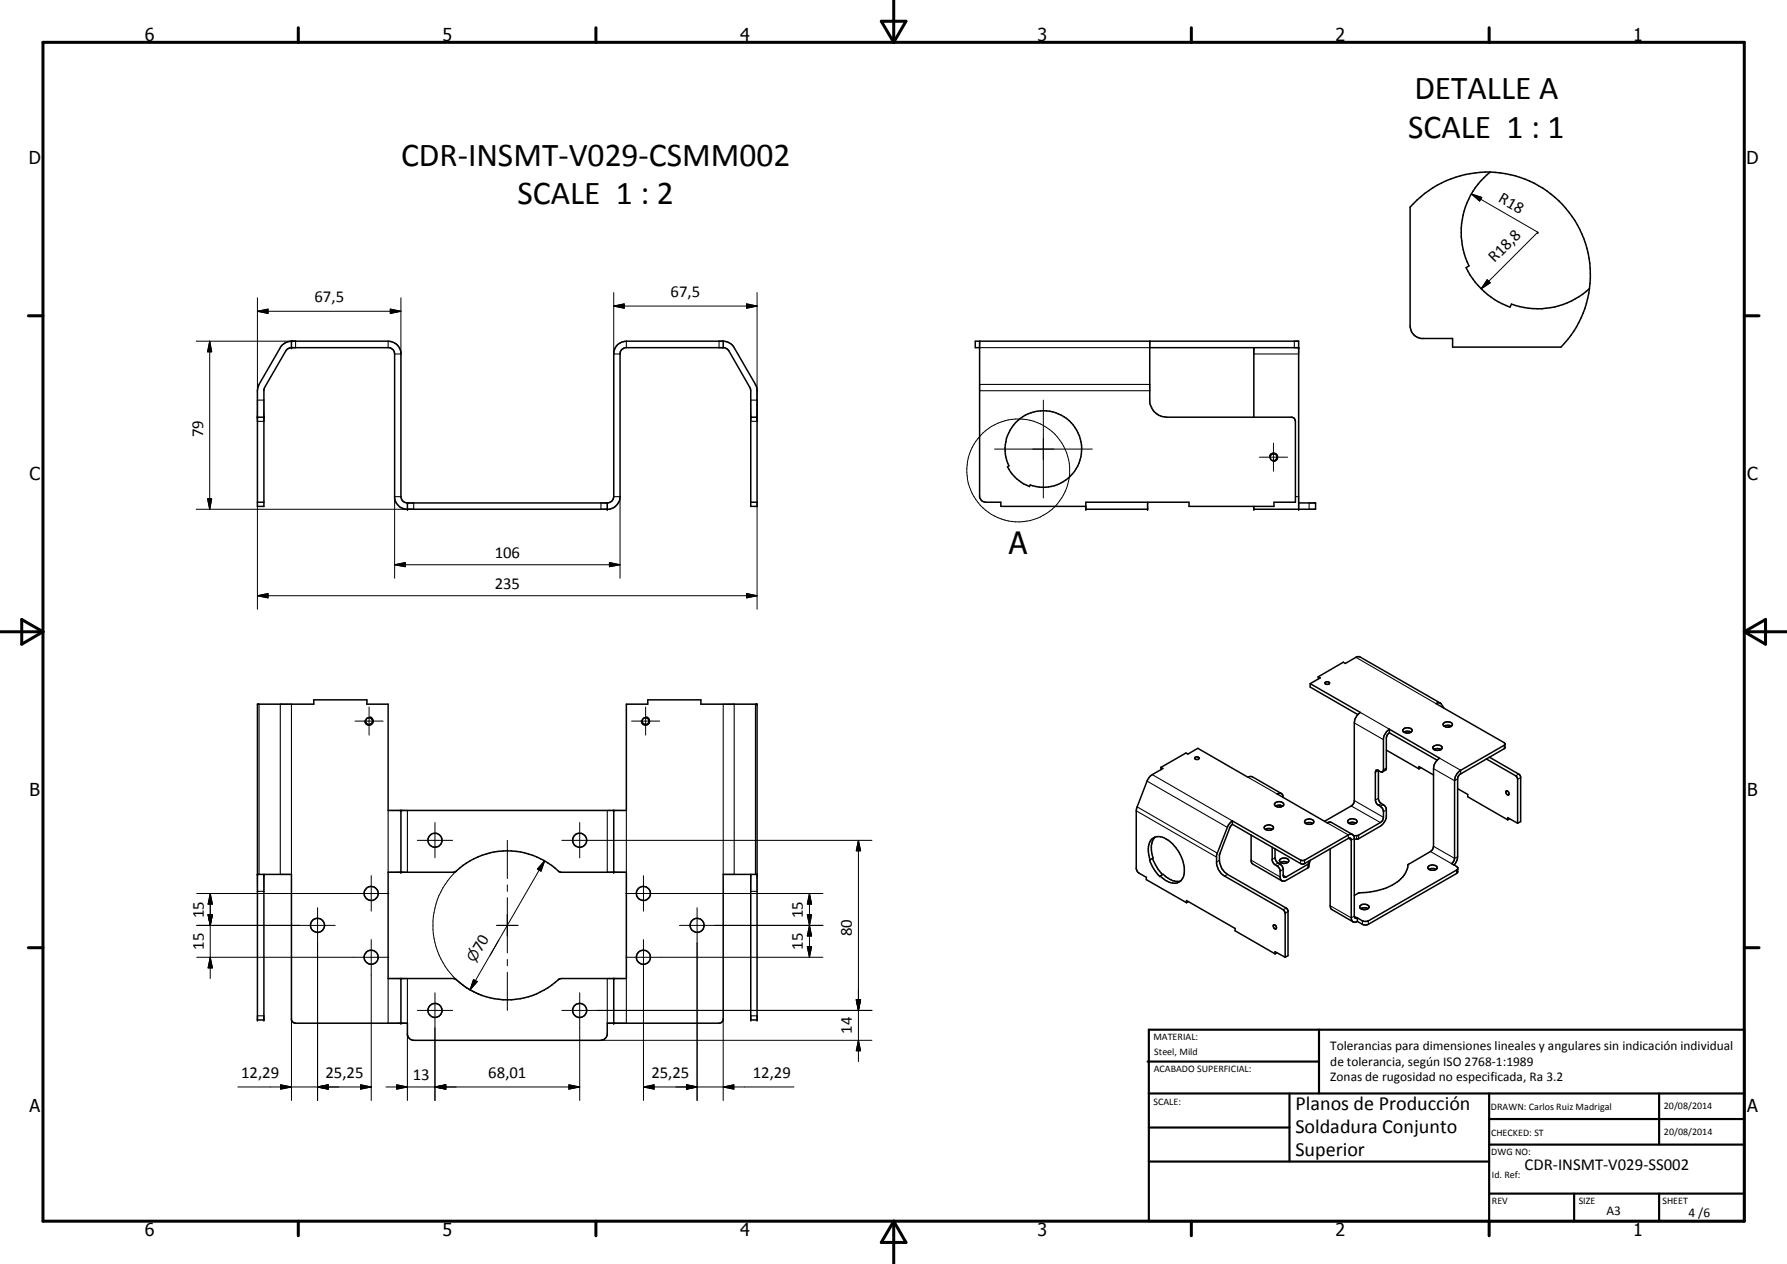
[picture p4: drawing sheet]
<svg xmlns="http://www.w3.org/2000/svg" width="420mm" height="297mm" viewBox="0 0 420 297" stroke-linecap="round" stroke-linejoin="round" font-family="sans-serif">
<g fill="none" stroke="#000" stroke-width=".35">
<path d="M350.4 40.4a24.5 24.5 0 0 0-18.9 8.3v27.9a3 3 0 0 0 2.7 2.9h7.3v2.1h25.5a24.2 24.2 0 0 0 6.7-13.8M350.4 40.4a24.2 24.2 0 0 1 23.3 27.4M350.4 40.4a18 18 0 0 0-5 22.1l-.7 .4a18.7 18.7 0 0 0 10.3 9.3l.4-.7a18 18 0 0 0 18.3-3.7M60.5 98h1.5M68.5 80.2a3.1 3.1 0 0 0-2.6 1.5l-5 8.6-.3 1.1-.1 27.6h1.5v-27.4l5.4-9.4 .9-.5 23.6 .1a1.49 1.49 0 0 1 .9 1.4v33.9a3.2 3.2 0 0 0 2.6 2.6h47.8a3 3 0 0 0 2.6-3v-33.5a1.51 1.51 0 0 1 1.2-1.5h23.3l.9 .5 5.2 9.1 .1 27.7h1.5v-27.6l-.4-1.1-5-8.6a3.1 3.1 0 0 0-2.6-1.5M68.5 80.2h22.8a3 3 0 0 1 3 2.6v33.9a1.52 1.52 0 0 0 1.5 1.5M68.5 80.2v1.5M170 80.2h-22.7a3 3 0 0 0-3 2.6v33.9a1.52 1.52 0 0 1-1.5 1.5M170 80.2v1.5M176.5 98h1.5M230.3 81.7h-1v-1.5h76v39.5M230.3 80.2v36.6a1.49 1.49 0 0 0 1.5 1.2h3.5v1h20"/>
<path d="M238.8 99.3a9 9 0 0 1 15.3 4.2 9 9 0 0 1-11.9 10.5l-.1 .3a9.5 9.5 0 0 1-5.2-4.6l.3-.2a9.1 9.1 0 0 1 1.6-10.2zM270.3 80.2v14.3a4.1 4.1 0 0 0 4 3.5l29.7 .1a.87 .87 0 0 1 .6 .9v19h-5.1v1h-19.9v-1h-24.3v1.7h14.5v-1.7M270.3 81.7h35M294.8 81.7v16.3M60.5 118h1.5M95.8 118.2h47M95.8 118.2v1.5M142.8 118.2v1.5M176.5 118h1.5M305.3 118.2h4v1.5h-14.5v-.7M310 159l.4 .3-2.4 1.4M310 159l5.8-3.4 .5 .3 2.7-1.6h.6l19.1 10.9"/>
<path d="M310 159v.6M280.9 178.1a.63 .63 0 0 1 1.1 .1l-.2 .2-.5 .1-.4-.2zM308 160.7l11.9 6.7-.8 .7a2.68 2.68 0 0 0-.7 1.8v18.4l-.1 .5-.6 .6-6.3 3.6M308 160.7v.8l11.3 6.4M311.6 160.4a.59 .59 0 0 1 1 .2l-.2 .2h-.5l-.3-.1zM326 176.3l7.6 4.4M326.7 172.2l-.5 .4-.2 .8v7.2l-.2 .4-.7 .4M326.7 171.4a3.6 3.6 0 0 0-1.4 2.1v7.4l-.3 .5h-.4l-.5-.3M326.7 171.4v.8M326.7 171.4l11.8 6.8a3 3 0 0 0-1.5 2.4v18.7l-.2 .4-.5 .4-5.2 3a6.3 6.3 0 0 1-3.8 4.9 22.5 22.5 0 0 1-8 1.9l-.9 .5M326.7 172.2l11.2 6.4M329.8 171.5a1.36 1.36 0 0 1 2.2 .1 1.23 1.23 0 0 1-1.1 .7 1.23 1.23 0 0 1-1.1-.7z"/>
<path d="M330.1 172.1a1.47 1.47 0 0 1 1.7 0M337 175.4a1.4 1.4 0 0 1 2.1 .3 1.25 1.25 0 0 1-2.2 0zM337.1 176.1l.9-.2 .8 .2M339.4 170a1.28 1.28 0 0 1 2.1 .3 1.16 1.16 0 0 1-1.2 .7 1.16 1.16 0 0 1-1-.9zM339.5 166.5l-.8-1.2-.6-.2-.5 .3 16.3 9.4v1l-.2 .1-10.5 6-.4 .6-.1 .4v18.4l-.3 1.2-.5 .8M339.5 170.7a1.54 1.54 0 0 1 1.7 0M340.7 170.5v.4M349.5 178.4l6.9 3.9 .4 .5v10.7M350.2 177.9l6.9 4 .4 .5v10.7l-.7 .4M353.9 174.9l-10.5 6.1-.5 .4-.7 1.1-.2 1v18.2l-.2 .6-.5 .6 1.4 .9v1.3l-21.1 12.2h-1.1l-1.4-.8M94.3 190.5v14.5M144.3 190.5v14.5"/>
<path d="M271.6 196.7a4.6 4.6 0 0 0-.5 4.9l-.7 .5M273 180.3l5.8-3.3 .5 .2 2.3-1.3 11.8 6.8 .7-.2h.4l6.8 4M273 180.3l.4 .3-2.7 1.6-.9 1.1-2.6 6.6v14.3l.3 .8 2 1.2v.5l9.5 5.4M273 180.3v.6M289.8 193.7l16.3 9.4 .6-.2 10.3-5.9h.6l.1 .3v18.4a.88 .88 0 0 0 .4 .9 .88 .88 0 0 0 1-.1M289.8 192.9l16.3 9.3 .6-.1 10.3-5.9a.8 .8 0 0 1 1.1 0M289.8 193.7l-.6 .8-2.4 6a4.6 4.6 0 0 0 1.3 4.6l14.4 8.4 .3 .5v10.6l-.6 .4M289.8 192.9l-1.1 1.2-2.7 7a5.1 5.1 0 0 0 .5 3.2l.6 .9 .8 .7 13.8 7.9 .3 .4 .2 .3v10.5M289.8 192.9v.8M294.2 196.2v6.2l.1 .4 7.1 4.2M297.5 194.9l.6-.2 1.1 .2M297.5 194.1a1.29 1.29 0 0 1 1.9 .5 1.32 1.32 0 0 1-2.1 0v-.3z"/>
<path d="M299.1 199.1v3.1a2.41 2.41 0 0 0 1.5 1.6l.4 .7 .1 2.1a.82 .82 0 0 0 1.3 .3l5.2-3 .5-1.7M299.7 188.8a1.26 1.26 0 0 1 2.1 .3 1.32 1.32 0 0 1-2.1 0zM299.8 199.5v2.1a1.88 1.88 0 0 0 1.3 1.6l.5 .7 .1 1.9 .3 .4h.2l5.4-3.1 .2-.7M300 199.6l-.2 .1M301 189.2v.5M301 189.2l.6 .2M301 189.2l-1.1 .2M301.7 187.4l-.1-.5a.74 .74 0 0 0-.8-.5l-.5 .2 11.8 6.8 .6-.2 .4 .1 4.9 2.8M306.9 192.8a1.25 1.25 0 0 1 2 .4 1.28 1.28 0 0 1-2.2-.1zM307 193.5l.6-.2 1 .2M312.7 199.5l.1 13.8 .4 .5 4.9 2.8M317 192.7a1.3 1.3 0 0 1 2.1 .4 1.29 1.29 0 0 1-2.2-.1z"/>
<path d="M317.1 193.5l.9-.3 .8 .3M318.1 196.2l.3 .6v18.5l.2 .4h.5M324.1 181.1v6.7a1.93 1.93 0 0 0 1.3 1.4l.5 .7 .1 2.1-.7 1.5-.7 .6-5.2 3-1 .1M324.1 181.1l-.6-.1-.1 .5 .1 6.9a1.77 1.77 0 0 0 1.1 1.1 2.56 2.56 0 0 1 .6 3l-.6 .8-5.3 3-1 .1M333.6 180.7v-.6l3.4 2M334.1 180.4l-.5 .3M342.7 185.3l2.4 1.4v.5l9.4 5.5M354.1 185.9a.56 .56 0 0 1 .6 .3 .56 .56 0 0 1 0 .6 .66 .66 0 0 1-.6-.9zM354.5 192.7v-.5l2.3 1.3M355 192.4l-.5 .3M60.5 205.5h8v34.2l.6 .7 26.7 .1v2.7l.7 1 .8 .3 44.3-.1a1.52 1.52 0 0 0 1.2-1.2v-2.7h26.3l.7-.4 .2-.7v-33.9h8M62 205.5v34.2h-1.5v-74.2h13.3v-1h12.5v1h5v25h56v-25h5v-1h12.5v1h13.2v74.2h-1.5v-34.2"/>
<path d="M91.3 205l15.7-.1a17.7 17.7 0 0 1 24.6 0l15.7 .1v25h-15.7a17.7 17.7 0 0 1-24.6 0h-15.7zM270.4 202.1h-.1a9.8 9.8 0 0 0 2.4 3.9l.1-.1M270.4 202.1a5 5 0 0 1 .4-5 3.2 3.2 0 0 1 4.2 .6 8.7 8.7 0 0 1 3.3 8.2 2.39 2.39 0 0 1-3.4 1.4l-.9-.4-1.2-1M271 201.7l.2 .5a10 10 0 0 0 2.1 3.3M272.8 205.9l.7-.5 1.1 1a3.6 3.6 0 0 0 3 .7M279 212.1v-.5l11.4 6.6v.5l9.4 5.5M279.4 211.9l-.4 .2M299.4 217.4a.54 .54 0 0 1 .6 .2 .54 .54 0 0 1-.1 .7l-.4-.3zM300.9 202a1.28 1.28 0 0 1 2.1 .4 1.27 1.27 0 0 1-2.2-.2zM301.1 202.7l.8-.3 .9 .3M319.1 215.7v.8M319.8 212.9l.1-.2a1.37 1.37 0 0 1 2 .4 1.22 1.22 0 0 1-1.1 .7 1.22 1.22 0 0 1-1.1-.7z"/>
<path d="M319.9 213.5l.6-.2 1.1 .2M335.9 203.6a1.45 1.45 0 0 1 2 .2 1.22 1.22 0 0 1-1.1 .8 1.22 1.22 0 0 1-1.1-.7zM336 204.3l.6-.2 1 .2M342.8 204.1l-.3 .4-21.2 12a2.94 2.94 0 0 1-2.2-.8M94.3 230v10.5M144.3 230v10.5M299.8 224.2v-.6l2.4 1.4M300.3 223.9l-.5 .3"/>
<circle cx="299.4" cy="107.4" r=".82"/>
<circle cx="86.8" cy="169.4" r=".81"/>
<circle cx="151.8" cy="169.5" r=".8"/>
<circle cx="102.3" cy="197.4" r="1.65"/>
<circle cx="136.3" cy="197.5" r="1.64"/>
<circle cx="74.6" cy="217.5" r="1.66"/>
<circle cx="87.3" cy="209.9" r="1.64"/>
<circle cx="151.3" cy="210" r="1.65"/>
<circle cx="163.9" cy="217.4" r="1.64"/>
<circle cx="87.3" cy="224.9" r="1.64"/>
<circle cx="102.3" cy="237.5" r="1.65"/>
<circle cx="136.3" cy="237.5" r="1.65"/>
<circle cx="151.3" cy="224.9" r="1.64"/>
</g>
<g fill="#000">
<circle cx="60.5" cy="98" r=".18"/>
<circle cx="62" cy="98" r=".18"/>
<circle cx="68.5" cy="80.2" r=".18"/>
<circle cx="68.5" cy="81.7" r=".18"/>
<circle cx="176.5" cy="98" r=".18"/>
<circle cx="178" cy="98" r=".18"/>
<circle cx="294.8" cy="81.7" r=".18"/>
<circle cx="305.3" cy="81.7" r=".18"/>
<circle cx="95.8" cy="118.2" r=".18"/>
<circle cx="95.8" cy="119.7" r=".18"/>
<circle cx="142.8" cy="118.2" r=".18"/>
<circle cx="142.8" cy="119.7" r=".18"/>
<circle cx="255.3" cy="119.7" r=".18"/>
<circle cx="269.8" cy="119.7" r=".18"/>
<circle cx="294.8" cy="119.7" r=".18"/>
<circle cx="305.3" cy="119.7" r=".18"/>
<circle cx="178" cy="165.5" r=".18"/>
<circle cx="94.3" cy="190.5" r=".18"/>
<circle cx="144.3" cy="190.5" r=".18"/>
<circle cx="324.1" cy="181.1" r=".18"/>
<circle cx="60.5" cy="205.5" r=".18"/>
<circle cx="62" cy="205.5" r=".18"/>
<circle cx="94.3" cy="205" r=".18"/>
<circle cx="144.3" cy="205" r=".18"/>
<circle cx="176.5" cy="205.5" r=".18"/>
<circle cx="178" cy="205.5" r=".18"/>
<circle cx="60.5" cy="239.7" r=".18"/>
<circle cx="62" cy="239.7" r=".18"/>
<circle cx="94.3" cy="230" r=".18"/>
<circle cx="144.3" cy="230" r=".18"/>
<circle cx="176.5" cy="239.7" r=".18"/>
<circle cx="178" cy="239.7" r=".18"/>
<circle cx="94.3" cy="240.5" r=".18"/>
<circle cx="144.3" cy="240.5" r=".18"/>
</g>
<g fill="none" stroke="#000" stroke-width=".25">
<path d="M60.5 99h1.5M60.5 94h1.5M69.5 80.2v1.5M91.3 80.2v1.5M92.8 83.2h1.5M144.3 83.2h1.5M147.3 80.2v1.5M169.1 80.2v1.5M176.5 99h1.5M176.5 94h1.5M230.3 90.3h40M230.3 91.8h40"/>
<path d="M230.3 81.7h40M294.8 83.2h10.5M304.3 80.2v1.5M92.8 116.7h1.5M97.3 118.2v1.5M141.3 118.2v1.5M144.3 116.7h1.5M298.5 107.2a1 1 0 0 1 1.1-.7 1 1 0 0 1 .8 1.1 1 1 0 0 1-1.1 .8M304.6 116.7h.7M307.8 118.2v1.5M318.8 154.5l18.8 10.9M60.9 165.5v40"/>
<path d="M65.9 165.5v40M68.5 165.5v40M86.9 168.4a1 1 0 0 1 .9 1.2 1 1 0 0 1-1.2 .8 1 1 0 0 1-.8-1.1M152 168.4a1.01 1.01 0 0 1 .8 1.2 1.01 1.01 0 0 1-1.2 .8 1.01 1.01 0 0 1-.8-1.1M170 165.5v40M172.6 165.5v40M177.6 165.5v40M318.4 169.9l6.9 3.9M319.9 167.4l6.8 4M338.5 178.2l4.9 2.8v.9M353.7 175.1v.8M91.3 190.5v14.5"/>
<path d="M95.8 190.5v14.5M142.8 190.5v14.5M147.3 190.5v14.5M267.2 190.5l18.8 10.9M267.4 189.6l18.8 10.9M269.7 183.6l18.9 10.8M270.9 182l18.9 10.9M293.4 182.7l6.9 3.9M312.1 193.4l4.9 2.8v.8l.7 .4 .7-.4M317.7 189.4l6.9 3.9M318.4 188.1l6.9 4M319 196.4v.8"/>
<path d="M319.4 196.3v.8M324.1 181.1l-.7 .4M324.1 187.6l-.7 .4M324.8 188.8l-.7 .4M325.3 189.1l-.7 .4M326 180.5l-.7 .4M326 190.3l-.7 .5M337 198.9l5 2.8 .7-.4M337 180.6l5 2.9 .7-.5M357.1 181.9l-.7 .4M357.5 182.8l-.7 .3M60.5 209.5h1.5"/>
<path d="M176.5 209.5h1.5M286.7 202.2l-.7 .4M288.6 205.5l-.7 .4M294.2 202.1l6.8 4M299.8 201.6l-.7 .4M300.5 202.8l-.7 .4M301 203.1l-.7 .4M301.7 205.7l.7 .4M301.7 204.3l-.7 .4M302.4 213.4l-.7 .4M302.8 214.2l-.6 .4M305.8 202.1v.8"/>
<path d="M306.7 202.1v.8M307.5 203.1v.9M307.7 202.9v.8M312.7 212.9l5 2.8 .7-.4 .7 .4M320.3 216.4v.8M321.7 216.4v.8M336.3 200.1l5 2.8M342.5 204.5v.8M60.5 238.7h1.5M91.3 230v10.5M95.8 230v10.5M142.8 230v10.5"/>
<path d="M147.3 230v10.5M176.5 238.7h1.5"/>
</g>
<g fill="none" stroke="#000" stroke-width=".71">
<path d="M10.1 9.9h400v277.1h-400zM70.1 6.5v3.4M140.1 6.5v3.4M207.2 5h5.8l-2.9 4.9zM210.1 0v9.9M280.1 6.5v3.4M350.1 6.5v3.4M6.7 74.2h3.4M410.1 74.2h3.5M.1 148.5h10M5.1 145.6l5 2.9-5 2.9zM410.1 148.5h10"/>
<path d="M410.1 148.5l5-2.9v5.8zM6.7 222.7h3.4M410.1 222.7h3.5M70.1 287v3.4M140.1 287v3.4M210.1 287v10M210.1 287l2.9 5h-5.8zM280.1 287v3.4M350.1 287v3.4"/>
</g>
<g fill="none" stroke="#000" stroke-width=".51">
<path d="M269.8 249.5h40.3M270.1 242h140v45h-140zM270.1 257h140M303.2 257v16M310.1 242v15M350.1 257v30M390.1 257v12M270.1 265h33.1M270.1 273h80M350.1 269h60M350.1 263h60M350.1 280.5h60"/>
<path d="M370.1 280.5v6.5M390.1 280.5v6.5"/>
</g>
<g fill="none" stroke="#000" stroke-width=".24">
<path d="M346 45.6l2.4 .8-.5 .8zM346 45.6l15.6 9M361.6 54.6h.1M361.6 54.6l-13.3 13.3M60.5 73.2l2.5-.6v1.1zM60.5 70v29M60.5 73.2h33.8M91.8 72.6l2.5 .6-2.5 .5zM94.3 70v13.2M144.3 71.9l2.5-.5v1zM144.3 71.9h33.7M144.3 68.7v14.5"/>
<path d="M175.5 71.4l2.5 .5-2.5 .5zM178 68.7v30.3M349.7 65.7l.7 .8-2.1 1.4zM46.1 80.2h23.4M49.3 80.2l.5 2.5h-1zM49.3 80.2v39.5M245.3 94v23M46.1 119.7h51.2M48.8 117.2h1l-.5 2.5zM60.5 118v25.2M92.8 116.7v19.2M145.8 116.7v19.2"/>
<path d="M178 118v25.2M233.8 105.5h23M296.1 107.4h6.7M299.4 104.1v6.6M60.5 140l2.5-.5v1zM60.5 140h117.5M92.8 132.7l2.5-.5v1zM92.8 132.7h53M143.3 132.2l2.5 .5-2.5 .5zM175.5 139.5l2.5 .5-2.5 .5zM83.5 169.5h6.6M86.8 166.2v6.6"/>
<path d="M148.5 169.5h6.6M151.8 166.2v6.6M98.1 197.5h8.3M102.3 193.3v8.3M119.3 197.5v9M132.1 197.5h72.9M136.3 193.3v8.3M201.8 197.5l.5 2.4h-1zM201.8 197.5v52M46.3 217.5h32.5M46.3 210h45.1M48.9 215h1l-.5 2.5z"/>
<path d="M49.4 210l.5 2.5h-1zM49.4 210v20M74.7 213.3v45.3M87.3 205.8v8.3M107.3 204.7a17.5 17.5 0 0 0 6.1 29.2M116.8 217.5h5M119.3 207.9v1.6M119.3 210.9v13M128 202.3l-.8 2.4-.8-.5zM128 202.3l-17.5 30.3M147.1 210h46.4M151.3 205.8v8.3"/>
<path d="M159.8 217.5h33.7M163.9 213.3v45.3M189.8 215h1l-.5 2.5zM189.8 215h1l-1 5h1zM190.3 217.5l.5 2.5h-1zM190.3 210l.5 2.5h-1zM190.3 210v15M46.3 225h45.1M49.4 225l.5 2.5h-1zM68.5 239.4v19.2M87.3 220.8v37.8M98.1 237.4h8.3"/>
<path d="M102.3 233.3v25.3M111.3 230.2l.9 .5-1.7 1.9zM117.3 220.9l-2.1 3.6M119.3 225.5v1.4M119.3 228.5v8.9M132.1 237.4h72.9M136.3 233.3v25.3M147.1 225h46.4M151.3 220.8v37.8M170 239.4v19.2M189.8 222.5h1l-.5 2.5zM201.3 234.9h1l-.5 2.5z"/>
<path d="M55.9 255.4h31.4M66 254.9l2.5 .5-2.5 .5zM74.7 255.4l2.5-.5v1zM84.8 254.9l2.5 .5-2.5 .5zM90.8 255.4h45.5M93.3 254.9l2.5 .5-2.5 .5zM95.8 243v15.6M102.3 255.4l2.5-.5v1zM133.8 254.9l2.5 .5-2.5 .5zM141.3 244.5h63.7M151.3 255.4l2.5-.5v1zM151.3 255.4h35.4"/>
<path d="M161.4 254.9l2.5 .5-2.5 .5zM170 255.4l2.5-.5v1zM201.8 244.5l.5 2.4h-1z"/>
<circle cx="239.4" cy="110.6" r="12.1"/>
</g>
<g fill="#000">
<path d="M346 45.6l2.4 .8-.5 .8zM60.5 73.2l2.5-.6v1.1zM91.8 72.6l2.5 .6-2.5 .5zM144.3 71.9l2.5-.5v1zM175.5 71.4l2.5 .5-2.5 .5zM349.7 65.7l.7 .8-2.1 1.4zM49.3 80.2l.5 2.5h-1zM48.8 117.2h1l-.5 2.5zM60.5 140l2.5-.5v1zM92.8 132.7l2.5-.5v1zM143.3 132.2l2.5 .5-2.5 .5zM175.5 139.5l2.5 .5-2.5 .5z"/>
<path d="M201.8 197.5l.5 2.4h-1zM48.9 215h1l-.5 2.5zM49.4 210l.5 2.5h-1zM128 202.3l-.8 2.4-.8-.5zM189.8 215h1l-.5 2.5zM190.3 217.5l.5 2.5h-1zM190.3 210l.5 2.5h-1zM49.4 225l.5 2.5h-1zM111.3 230.2l.9 .5-1.7 1.9zM189.8 222.5h1l-.5 2.5zM201.3 234.9h1l-.5 2.5zM66 254.9l2.5 .5-2.5 .5z"/>
<path d="M74.7 255.4l2.5-.5v1zM84.8 254.9l2.5 .5-2.5 .5zM93.3 254.9l2.5 .5-2.5 .5zM102.3 255.4l2.5-.5v1zM133.8 254.9l2.5 .5-2.5 .5zM151.3 255.4l2.5-.5v1zM161.4 254.9l2.5 .5-2.5 .5zM170 255.4l2.5-.5v1zM201.8 244.5l.5 2.4h-1z"/>
</g>
<g font-size="7.9">
<text x="332.6" y="23.4">DETALLE A</text>
<text x="331.1" y="32.3">SCALE 1 : 1</text>
<text x="94.3" y="39">CDR-INSMT-V029-CSMM002</text>
<text x="121.7" y="48">SCALE 1 : 2</text>
</g>
<text font-size="7.2" x="237.2" y="130.3">A</text>
<g font-size="4.7">
<text x="304.6" y="260.8">Planos de Producción</text>
<text x="304.6" y="266.2">Soldadura Conjunto</text>
<text x="304.6" y="271.6">Superior</text>
</g>
<g font-size="4.2">
<text x="34" y="9.6">6</text>
<text x="104" y="9.6">5</text>
<text x="174" y="9.6">4</text>
<text x="244" y="9.6">3</text>
<text x="314" y="9.6">2</text>
<text x="384" y="9.6">1</text>
<text x="6.8" y="38.7">D</text>
<text x="410.6" y="38.7">D</text>
<text x="7" y="112.9">C</text>
<text x="410.8" y="112.9">C</text>
<text x="7" y="187.1">B</text>
<text x="410.8" y="187.1">B</text>
<text x="7" y="261.4">A</text>
<text x="410.8" y="261.4">A</text>
<text x="34" y="290.4">6</text>
<text x="104" y="290.4">5</text>
<text x="174" y="290.4">4</text>
<text x="244" y="290.4">3</text>
<text x="314" y="290.4">2</text>
<text x="384" y="290.4">1</text>
</g>
<g font-size="3.9">
<text x="352.1" y="47.3" transform="rotate(30 352.1 47.3)">R18</text>
<text x="351.4" y="61.8" transform="rotate(-45 351.4 61.8)">R18,8</text>
<text x="73.9" y="71.1">67,5</text>
<text x="157.7" y="69.9">67,5</text>
<text x="47.7" y="102.7" transform="rotate(-90 47.7 102.7)">79</text>
<text x="116.3" y="131.2">106</text>
<text x="116.3" y="138.5">235</text>
<text x="47.9" y="215.7" transform="rotate(-90 47.9 215.7)">15</text>
<text x="188.8" y="215.7" transform="rotate(-90 188.8 215.7)">15</text>
<text x="200.3" y="220" transform="rotate(-90 200.3 220)">80</text>
<text x="47.9" y="223.2" transform="rotate(-90 47.9 223.2)">15</text>
<text x="113.1" y="223.9" transform="rotate(-60 113.1 223.9)">70</text>
<text x="188.8" y="223.2" transform="rotate(-90 188.8 223.2)">15</text>
<text x="200.3" y="243" transform="rotate(-90 200.3 243)">14</text>
<text x="56.7" y="253.4">12,29</text>
<text x="76.5" y="253.4">25,25</text>
<text x="97.1" y="253.9">13</text>
<text x="114.8" y="253.4">68,01</text>
<text x="153.2" y="253.4">25,25</text>
<text x="177" y="253.4">12,29</text>
<text x="358.5" y="275">CDR-INSMT-V029-SS002</text>
</g>
<text font-size="3.3" x="111.7" y="226.4" transform="rotate(-60 111.7 226.4)">n</text>
<g font-size="3.1">
<text x="312.7" y="246.8">Tolerancias para dimensiones lineales y angulares sin indicación individual</text>
<text x="312.7" y="250.4">de tolerancia, según ISO 2768-1:1989</text>
<text x="312.7" y="254">Zonas de rugosidad no especificada, Ra 3.2</text>
<text x="377.7" y="285.6">A3</text>
<text x="397" y="285.9">4 /6</text>
</g>
<g font-size="2.4">
<text x="271.2" y="244.4">MATERIAL:</text>
<text x="271.3" y="252">ACABADO SUPERFICIAL:</text>
<text x="271.4" y="247.9">Steel, Mild</text>
<text x="271.2" y="259.7">SCALE:</text>
<text x="350.6" y="260.8">DRAWN: Carlos Ruiz Madrigal</text>
<text x="391.2" y="260.6">20/08/2014</text>
<text x="350.6" y="267">CHECKED: ST</text>
<text x="391.2" y="266.7">20/08/2014</text>
<text x="350.6" y="271.4">DWG NO:</text>
<text x="350.8" y="276.9">Id. Ref:</text>
<text x="350.8" y="282.8">REV</text>
<text x="371.2" y="282.9">SIZE</text>
<text x="390.9" y="282.9">SHEET</text>
</g>
</svg>
